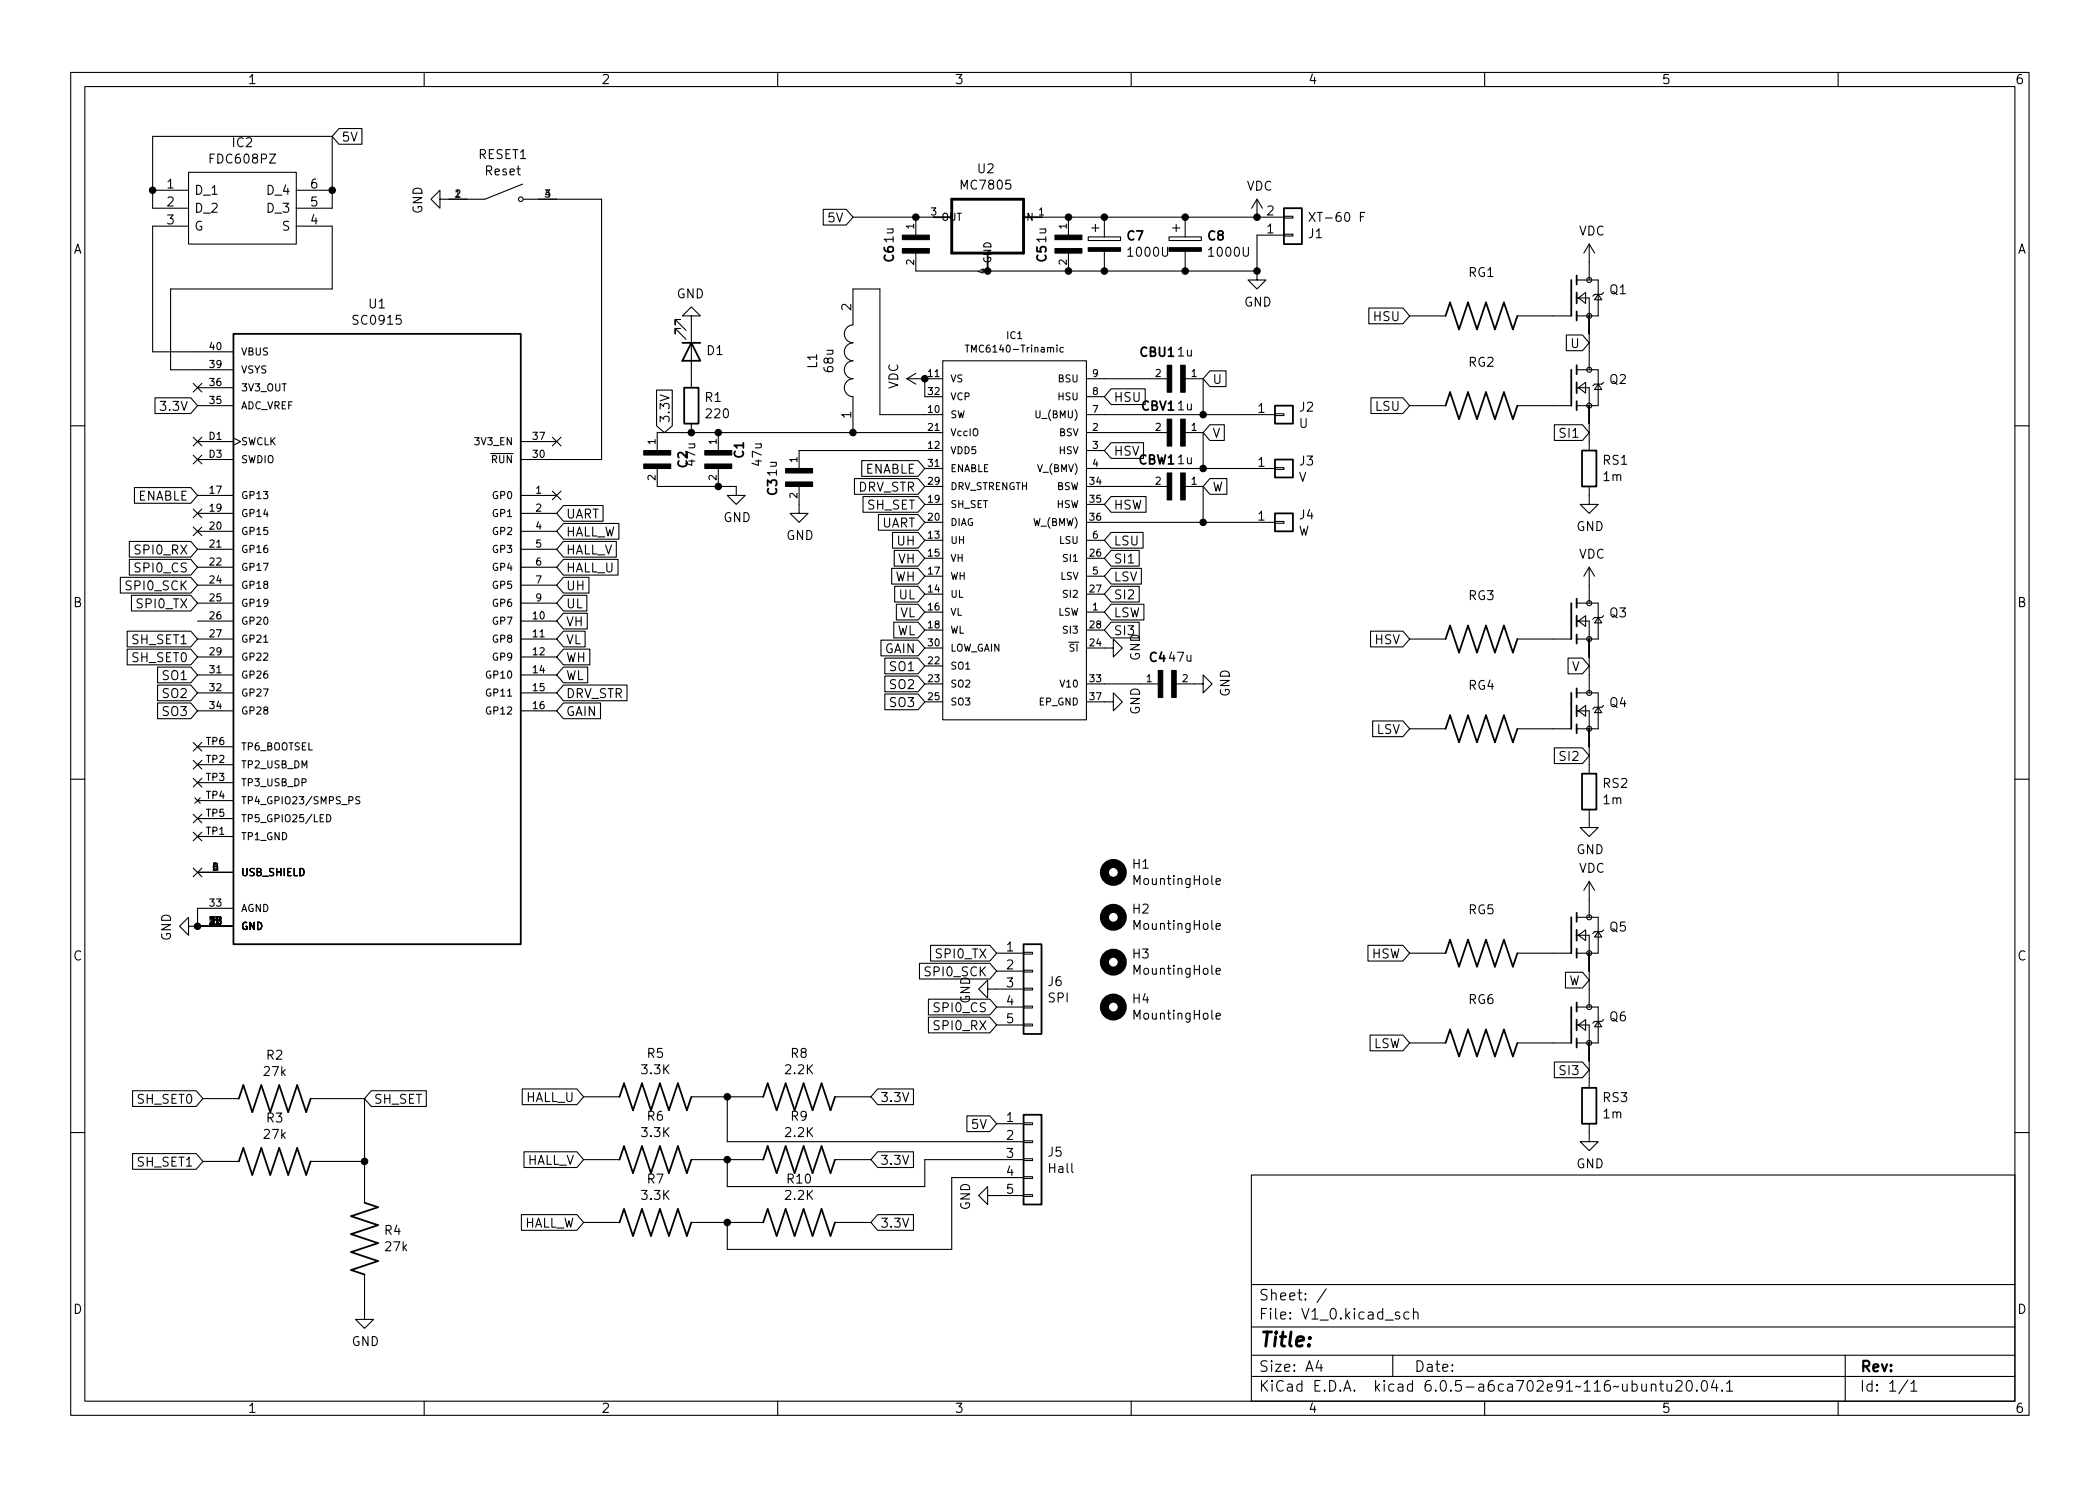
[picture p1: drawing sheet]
<svg xmlns="http://www.w3.org/2000/svg" width="297mm" height="210mm" viewBox="0 0 297 210" stroke-linecap="round" stroke-linejoin="round" font-family="sans-serif">
<g fill="none" stroke="#000" stroke-width=".15">
<path d="M10 10.2h277v190.1h-277zM12 12.2h273v186.1h-273zM47 19.3h-25.4v10.2h5.1M47 19.3v10.2h-5.1M47.9 18.2h3.3v2.2h-3.3l-.9-1.1zM60 10.2v2M110 10.2v2M160 10.2v2M210 10.2v2M260 10.2v2M21.6 26.9h5.1M26.7 24.4h15.2v10.1h-15.2z"/>
<path d="M26.7 32h-5.1v17.8h11.4M41.9 32h5.1v8.9h-22.9v11.4h8.9M41.9 26.9h5.1M73.9 26.1l-5.3 2.1h-6.4v1.3l-1.2-1.3 1.2-1.3v1.3M74 28.2h11.1v36.8h-11.4M116.4 29.6h3.3l.9 1.1-.9 1.1h-3.3zM120.6 30.7h11.5M129.5 30.7v2.6M129.5 35.8v2.5h48.3M147.3 30.7h34.3M151.1 30.7v2.6M151.1 35.8v2.5"/>
<path d="M153.9 33.5h4.6v.5h-4.6zM154.4 32.3h1M154.9 31.7v1.1M156.2 30.7v2.8M156.2 35.6v2.7M165.4 33.5h4.5v.5h-4.5zM165.9 32.3h1M166.4 31.7v1.1M167.6 30.7v2.8M167.6 35.6v2.7M177.8 38.3v1.3h1.3l-1.3 1.3-1.3-1.3h1.3M177.8 28.2l-.8 1.3"/>
<path d="M177.8 28.2v2.5M177.8 28.2l.8 1.3M181.6 30.6h1.3v.3h-1.3zM181.6 33.1h1.3v.3h-1.3zM181.6 33.3h-3.8v5M185.2 30.1l.8 1.2M186 30.1l-.8 1.2M193 30.1h-.6v1.2M223 39.6h3.1v5.1h-3.1M224.8 34.5v5.1M224.8 34.5l-.8 1.3M224.8 34.5l.8 1.3"/>
<path d="M21.9 56.3h5.1l.9 1.1-.9 1.1h-5.1zM27.3 54.2l1.2 1.3M27.9 57.4h5.1M27.9 54.9h5.1M28.5 54.2l-1.2 1.3M92.9 55.2h2.2v5.1l-1.1 .9-1.1-.9zM96.3 45.2h-.8v.8v-.8l1.5 1.5M96.3 46.5h-.8v.7v-.7l1.5 1.5M97.8 44.7h1.3l-1.3-1.3-1.3 1.3h1.3v10.2M97.8 59.9v1.3M128.3 53.6h5M128.3 53.6l1.2 .8"/>
<path d="M129.5 52.8l-1.2 .8M130.8 53.6v2.5h2.5M133.3 51h20.4v50.8h-20.4zM133.3 58.7h-8.8v-17.8h-3.9v5.1a1.27 1.27 0 0 0-1.2 1.2 1.27 1.27 0 0 0 1.2 1.3 1.27 1.27 0 0 0-1.2 1.3 1.27 1.27 0 0 0 1.2 1.2 1.27 1.27 0 0 0-1.2 1.3 1.27 1.27 0 0 0 1.2 1.3 1.27 1.27 0 0 0-1.2 1.3 1.27 1.27 0 0 0 1.2 1.2v5.1M136.5 48.8h.6M136.8 48.8v1M150.4 49.2h-.3l-.2 .1 .1 .5h.4M153.7 53.6h11.4M153.7 58.7h26.6M153.7 56.1h2.5M157.2 55h4.8v2.2h-4.8l-1-1.1zM167.6 53.6h2.6"/>
<path d="M170.2 53.6v5.1M171.1 52.5h2.3v2.2h-2.3l-.9-1.1zM180.3 58.5h1.3v.3h-1.3zM193.6 43.6h4.8l1 1.1-1 1.1h-4.8zM193.9 56.3h4.5l1 1.1-1 1.1h-4.5zM199.4 57.4h5.1M199.4 44.7h5.1M214.6 57.4h7.6M214.6 44.7h7.6M221.6 47.4h2.2l1 1.1-1 1.1h-2.2zM223 52.3h3.1v5.1h-3.1M223 54.9h1.8v8.8"/>
<path d="M223 42.2h1.8v10.1M223.3 42.2l1-.8v1.5zM223.3 54.9l1-.8v1.5zM226.1 41.7l.5 .7h-1zM226.1 54.4l.5 .7h-1zM226.8 41.4l-.2 .3h-1l-.3 .2M226.8 54.1l-.2 .3h-1l-.3 .2M10 60.2h2M18.3 76.6h8.7l.9 1.1-.9 1.1h-8.7zM18.3 79.1h8.7l.9 1.2-.9 1.1h-8.7zM19 69h8l.9 1.1-.9 1.1h-8zM27.3 61.9l1.2 1.2"/>
<path d="M27.3 72l1.2 1.2M27.3 74.6l1.2 1.2M27.3 64.4l1.2 1.2M27.9 70.1h5.1M27.9 72.6h5.1M27.9 75.2h5.1M27.9 77.7h5.1M27.9 65h5.1M27.9 62.5h5.1M28.5 61.9l-1.2 1.2M28.5 72l-1.2 1.2M28.5 74.6l-1.2 1.2"/>
<path d="M28.5 64.4l-1.2 1.2M33 62l1 .5-1 .5M73.7 70.1h5M73.7 72.6h5M73.7 75.2h5M73.7 77.7h5M73.7 62.5h5M78.1 61.9l1.2 1.2M78.1 69.5l1.2 1.2M79.3 61.9l-1.2 1.2M79.3 69.5l-1.2 1.2M79.7 71.5h5.6v2.2h-5.6l-1-1.1z"/>
<path d="M79.7 79.1h7.7v2.3h-7.7l-1-1.1zM79.7 76.6h7.5v2.2h-7.5l-1-1.1zM79.7 74.1h7.8v2.2h-7.8l-1-1.1zM93 66.3v2.5h11.1v1.3h1.3l-1.3 1.3-1.2-1.3h1.2M101.6 61.2v2.5M101.6 66.3v2.5M113 68.8v3.8h1.3l-1.3 1.3-1.2-1.3h1.2M120.9 67.7h9l.9 1.1-.9 1.1h-9zM121.9 65.2h8l.9 1.1-.9 1.1h-8zM122.1 70.3h7.8l.9 1.1-.9 1.1h-7.8zM124.2 72.8h5.7l.9 1.1-.9 1.1h-5.7zM126.2 75.3h3.7l.9 1.1-.9 1.2h-3.7z"/>
<path d="M126.5 77.9h3.4l.9 1.1-.9 1.1h-3.4zM130.8 73.9h2.5M130.8 66.3h2.5M130.8 68.8h2.5M130.8 76.4h2.5M130.8 79h2.5M130.8 71.4h2.5M133.3 61.2h-40.3v2.5M133.3 63.7h-20.3v2.6M153.7 73.9h26.6M153.7 66.3h26.6M153.7 61.2h11.4"/>
<path d="M153.7 68.8h11.4M153.7 63.7h2.5M153.7 76.4h2.5M153.7 79h2.5M153.7 71.4h2.5M157.2 70.3h4.9v2.2h-4.9l-1-1.1zM157.2 62.6h4.5v2.3h-4.5l-1-1.2zM157.2 77.9h3.9v2.2h-3.9l-1-1.1zM157.2 75.3h4.5v2.3h-4.5l-1-1.2zM167.6 61.2h2.6M167.6 68.8h2.6M170.2 61.2v5.1"/>
<path d="M170.2 68.8v5.1M171.1 67.7h2.4v2.2h-2.4l-.9-1.1zM171.1 60.1h2.1v2.2h-2.1l-.9-1.1zM180.3 73.8h1.3v.2h-1.3zM180.3 66.2h1.3v.2h-1.3zM219.9 60.1h3.9l1 1.1-1 1.1h-3.9zM224.8 68.8v2.6h1.3l-1.3 1.2-1.3-1.2h1.3M285 60.2h2M17 81.7h10l.9 1.1-.9 1.1h-10zM18 89.3h9l.9 1.1-.9 1.1h-9zM18 91.8h9l.9 1.2-.9 1.1h-9zM18.6 84.2h8.4l.9 1.1-.9 1.1h-8.4z"/>
<path d="M22.3 99.5h4.7l.9 1.1-.9 1.1h-4.7zM22.3 96.9h4.7l.9 1.1-.9 1.1h-4.7zM22.3 94.4h4.7l.9 1.1-.9 1.1h-4.7zM27.9 87.9h5.1M27.9 90.4h5.1M27.9 93h5.1M27.9 95.5h5.1M27.9 98h5.1M27.9 80.3h5.1M27.9 82.8h5.1M27.9 85.3h5.1M37.3 90.9h.6"/>
<path d="M73.7 87.9h5M73.7 90.4h5M73.7 93h5M73.7 95.5h5M73.7 98h5M73.7 80.3h5M73.7 82.8h5M73.7 85.3h5M79.7 89.3h3.1v2.2h-3.1l-1-1.1zM79.7 86.8h3.4v2.2h-3.4l-1-1.1zM79.7 84.2h3.3v2.2h-3.3l-1-1.1zM79.7 81.7h3.6v2.2h-3.6l-1-1.1z"/>
<path d="M79.7 99.5h5.2v2.2h-5.2l-1-1.1zM79.7 96.9h9v2.2h-9l-1-1.1zM79.7 94.4h3.4v2.2h-3.4l-1-1.1zM79.7 91.8h3.7v2.3h-3.7l-1-1.1zM124.6 90.6h5.3l.9 1.1-.9 1.1h-5.3zM125.2 93.1h4.7l.9 1.1-.9 1.1h-4.7zM125.2 95.7h4.7l.9 1.1-.9 1.1h-4.7zM125.2 98.2h4.7l.9 1.1-.9 1.1h-4.7zM126.1 80.4h3.8l.9 1.1-.9 1.1h-3.8zM126.4 88h3.5l.9 1.1-.9 1.2h-3.5zM126.5 83h3.4l.9 1.1-.9 1.1h-3.4zM126.8 85.5h3.1l.9 1.1-.9 1.1h-3.1z"/>
<path d="M130.8 96.8h2.5M130.8 86.6h2.5M130.8 84.1h2.5M130.8 81.5h2.5M130.8 89.1h2.5M130.8 94.2h2.5M130.8 91.7h2.5M130.8 99.3h2.5M153.7 91.7h3.8v-1.3l1.2 1.3-1.2 1.3v-1.3M153.7 99.3h3.8v-1.3l1.2 1.3-1.2 1.3v-1.3M153.7 96.8h10.1M153.7 86.6h2.5"/>
<path d="M153.7 84.1h2.5M153.7 81.5h2.5M153.7 89.1h2.5M157.2 88h3.9v2.3h-3.9l-1-1.2zM157.2 83h3.9v2.2h-3.9l-1-1.1zM157.2 80.4h4.2v2.2h-4.2l-1-1.1zM157.2 85.5h4.6v2.2h-4.6l-1-1.1zM166.4 96.8h3.8v-1.3l1.2 1.3-1.2 1.2v-1.2M193.9 89.3h4.5l1 1.1-1 1.1h-4.5zM199.4 90.4h5.1M214.6 90.4h7.6M221.8 93.1h2l1 1.1-1 1.1h-2z"/>
<path d="M223 87.9h1.8v10.1M223 85.3h3.1v5.1h-3.1M223 98h3.1v5.1h-3.1M223.3 87.9l1-.8v1.5zM224.8 80.3v5M224.8 80.3l-.8 1.2M224.8 80.3l.8 1.2M226.1 87.4l.5 .7h-1zM226.8 87.1l-.2 .3h-1l-.3 .2M226.8 99.8l-.2 .3h-1l-.3 .2M10 110.2h2M27.3 115.2l1.2 1.2"/>
<path d="M27.3 110.1l1.2 1.2M27.3 107.6l1.2 1.2M27.3 105l1.2 1.3M27.3 117.7l1.2 1.3M27.6 112.9l.7 .8M27.9 100.6h5.1M27.9 118.4h5.1M27.9 108.2h5.1M27.9 110.7h5.1M27.9 113.3h5.1M27.9 115.8h5.1M27.9 105.7h5.1"/>
<path d="M28.3 112.9l-.7 .8M28.5 115.2l-1.2 1.2M28.5 110.1l-1.2 1.2M28.5 107.6l-1.2 1.2M28.5 105l-1.2 1.3M28.5 117.7l-1.2 1.3M46.2 115.3a.51 .51 0 0 1 .6 .5 .51 .51 0 0 1-.6 .5zM50.9 112.8l-.4-.1-.2 .2 .1 .3 .5 .2v.2l-.2 .1h-.4M73.7 100.6h5M194.2 102h4.2l1 1.1-1 1.1h-4.2zM199.4 103.1h5.1M214.6 103.1h7.6"/>
<path d="M219.9 105.8h3.9l1 1.1-1 1.1h-3.9zM223 100.6h1.8v8.9M223.3 100.6l1-.8v1.5zM224.8 114.5v2.6h1.3l-1.3 1.3-1.3-1.3h1.3M226.1 100.1l.5 .7h-1zM285 110.2h2M26.7 131.1v-1.3l-1.3 1.3 1.3 1.2v-1.2h1.2M27.3 122.8l1.2 1.2M27.9 131.1h5.1M27.9 123.4h5.1M28.5 122.8l-1.2 1.2M33 128.5h-5.1v2.6"/>
<path d="M130.1 136.3h9.9l1 1.1-1 1.1h-9.9zM131.6 133.8h8.4l1 1.1-1 1.1h-8.4zM139.7 139.9v-1.2l-1.3 1.2 1.3 1.3v-1.3h5.1M141 134.9h3.8M141 137.4h3.8M144.8 139.8h1.2v.3h-1.2zM144.8 137.3h1.2v.2h-1.2zM144.8 134.7h1.2v.3h-1.2zM172 124.7l.6-.1v-.2l-.4-.1-.2 .2 .1 .6h.5M172 131.1l.6-.1v-.3h-.4l-.2 .1 .1 .6h.5M172 137.4l.6-.1v-.2l-.4-.1-.2 .2 .1 .6h.5M193.5 133.8h4.9l1 1.1-1 1.1h-4.9z"/>
<path d="M199.4 134.9h5.1M214.6 134.9h7.6M221.4 137.6h2.4l1 1.1-1 1.1h-2.4zM223 129.8h3.1v5.1h-3.1M223 132.3h1.8v10.2M223.3 132.3l1-.7v1.5zM224.8 124.7v5.1M224.8 124.7l-.8 1.3M224.8 124.7l.8 1.3M226.1 131.8l.5 .8h-1zM226.8 131.6l-.2 .2h-1l-.3 .3M18.8 154.3h8.9l1 1.1-1 1.2h-8.9z"/>
<path d="M28.7 155.4h5.1M43.9 155.4h7.7M51.6 155.4v14.8M52.5 154.3h7.8v2.3h-7.8l-.9-1.2zM73.9 154.1h7.7l.9 1.1-.9 1.1h-7.7zM82.5 155.2h5.1M97.8 155.2h10.1M102.9 155.2v6.3h41.9M118.1 155.2h5.1M124.1 154.1h5.1v2.2h-5.1l-.9-1.1zM131.3 143.9h8.7l1 1.1-1 1.1h-8.7zM131.3 141.4h8.7l1 1.1-1 1.1h-8.7z"/>
<path d="M136.8 157.9h3.2l1 1.1-1 1.1h-3.2zM141 142.5h3.8M141 145h3.8M141 159h3.8M144.8 144.9h1.2v.3h-1.2zM144.8 142.4h1.2v.2h-1.2zM144.8 158.9h1.2v.2h-1.2zM172 143.8l.6-.1v-.3h-.4l-.2 .1 .1 .6h.5M193.8 146.5h4.6l1 1.1-1 1.1h-4.6zM199.4 147.6h5.1M214.6 147.6h7.6M219.9 150.3h3.9l1 1.1-1 1.1h-3.9z"/>
<path d="M223 142.5h3.1v5.1h-3.1M223 145h1.8v8.9M223.3 145l1-.7v1.5zM224.8 159v2.5h1.3l-1.3 1.3-1.3-1.3h1.3M226.1 144.5l.5 .8h-1zM226.8 144.3l-.2 .2h-1l-.3 .3M10 160.2h2M18.8 163.2h8.9l1 1.1-1 1.1h-8.9zM28.7 164.3h5.1M43.9 164.3h7.7M73.8 171.9h7.8l.9 1.1-.9 1.1h-7.8zM74.1 163h7.5l.9 1.1-.9 1.1h-7.5z"/>
<path d="M82.5 164.1h5.1M82.5 173h5.1M97.8 164.1h10.1M97.8 173h10.1M102.9 164.1v3.8h27.9v-3.8h14M118.1 164.1h5.1M118.1 173h5.1M124.1 163h5.1v2.2h-5.1l-.9-1.1zM124.1 171.9h5.1v2.2h-5.1l-.9-1.1zM139.7 169.2v-1.3l-1.3 1.3 1.3 1.2v-1.2h5.1M144.8 169h1.2v.3h-1.2zM144.8 166.5h1.2v.2h-1.2z"/>
<path d="M144.8 164h1.2v.2h-1.2zM144.8 161.4h1.2v.3h-1.2zM144.8 166.6h-10.2v10.2h-31.7v-3.8M177 166.3h108v32h-108zM285 160.2h2M51.6 180.3v6.4h1.2l-1.2 1.3-1.3-1.3h1.3M60 198.3v2M110 198.3v2M160 198.3v2M177 194.8h108M177 191.8h108M177 187.8h108"/>
<path d="M177 181.8h108M186.5 192.5l-.4 1h1M186.9 193v1M187.6 182.4l-1.3 1.9M197 191.8v3M197.9 185.7l-.3-.1-.2 .2v.3l.5 .1 .1 .1-.1 .3h-.1h-.4M199.3 185.7l-.4-.1-.3 .3v.4l.1 .3h.2h.4M199.9 185.8a.37 .37 0 0 1 .7 0v.8M199.9 185.1v1.5M210 198.3v2M233.6 196a.37 .37 0 0 1 .6 0v.8M233.6 195.8v1"/>
<path d="M234.7 195.8h.6M234.9 195.3v1.3l.1 .2h.3M235.8 195.8l.1 1a.41 .41 0 0 0 .5-.1M236.4 195.8v1M237.1 195.5l.2-.2 .5 .1a.41 .41 0 0 1 .1 .6l-.9 .8h.9M238.7 195.4a.36 .36 0 0 1 .6 .2 .77 .77 0 0 1-.4 1.2 1 1 0 0 1-.2-1.4zM240 196.7l.1 .1h-.1h-.1l.1-.1v.1M240.8 195.5a.36 .36 0 0 1 .4-.2 .36 .36 0 0 1 .2 .3 .77 .77 0 0 1-.4 1.2 .91 .91 0 0 1-.2-1.3zM242.4 195.3l-.3 1h.9M242.8 195.8v1M243.6 196.7v.1h-.1l.1-.1v.1M244.2 195.8l.4-.5v1.5"/>
<path d="M244.2 196.8h.9M260 198.3v2M261 191.8v6.5M269.9 195.3l-1.3 1.9M270.3 195.8l.4-.5v1.5M270.3 196.8h.9"/>
<circle cx="73.7" cy="28.2" r=".33"/>
<circle cx="224.8" cy="39.6" r=".36"/>
<circle cx="224.8" cy="57.4" r=".36"/>
<circle cx="224.8" cy="52.3" r=".36"/>
<circle cx="224.8" cy="44.7" r=".36"/>
<circle cx="224.8" cy="90.4" r=".36"/>
<circle cx="224.8" cy="98" r=".36"/>
<circle cx="224.8" cy="85.3" r=".36"/>
<circle cx="224.8" cy="103.1" r=".36"/>
<circle cx="224.8" cy="134.9" r=".36"/>
<circle cx="224.8" cy="129.8" r=".36"/>
<circle cx="224.8" cy="147.6" r=".36"/>
<circle cx="224.8" cy="142.5" r=".36"/>
</g>
<g fill="none" stroke="#000" stroke-width=".25">
<path d="M132.1 30.7h2.5M139.7 35.8v2.5M144.8 30.7h2.5M181.6 29.5h2.5v5h-2.5zM222.2 39.6v5.1M223 39v1.3M33 47.2h40.7v86.4h-40.7zM96.5 48.5h2.6M96.8 54.9h2v5h-2zM97.8 48.5l1.3 2.5h-2.6zM180.3 57.4h2.6v2.5h-2.6zM204.5 57.4l.6-1.9 1.3 3.8 1.2-3.8 1.3 3.8 1.3-3.8 1.3 3.8 1.2-3.8 1.3 3.8 .6-1.9"/>
<path d="M204.5 44.7l.6-1.9 1.3 3.8 1.2-3.8 1.3 3.8 1.3-3.8 1.3 3.8 1.2-3.8 1.3 3.8 .6-1.9M222.2 52.3v5.1M223 41.4v1.5M223 44.1v1.2M223 51.7v1.3M223 54.1v1.5M223 56.8v1.2M180.3 72.6h2.6v2.6h-2.6zM180.3 65h2.6v2.6h-2.6zM223.8 63.7h2v5.1h-2zM204.5 90.4l.6-1.9 1.3 3.8 1.2-3.8 1.3 3.8 1.3-3.8 1.3 3.8 1.2-3.8 1.3 3.8 .6-1.9M222.2 85.3v5.1"/>
<path d="M222.2 98v5.1M223 84.7v1.3M223 87.1v1.5M223 89.8v1.3M223 97.4v1.3M223 99.8v1.5M204.5 103.1l.6-1.9 1.3 3.8 1.2-3.8 1.3 3.8 1.3-3.8 1.3 3.8 1.2-3.8 1.3 3.8 .6-1.9M223 102.5v1.3M223.8 109.5h2v5h-2zM144.8 133.6h2.5v12.7h-2.5zM204.5 134.9l.6-1.9 1.3 3.8 1.2-3.8 1.3 3.8 1.3-3.8 1.3 3.8 1.2-3.8 1.3 3.8 .6-1.9M222.2 129.8v5.1"/>
<path d="M223 129.2v1.2M223 131.6v1.5M223 134.2v1.3M33.8 155.4l.6-1.9 1.3 3.8 1.3-3.8 1.2 3.8 1.3-3.8 1.3 3.8 1.2-3.8 1.3 3.8 .6-1.9M87.6 155.2l.7-1.9 1.2 3.8 1.3-3.8 1.3 3.8 1.2-3.8 1.3 3.8 1.3-3.8 1.3 3.8 .6-1.9M107.9 155.2l.7-1.9 1.3 3.8 1.2-3.8 1.3 3.8 1.3-3.8 1.2 3.8 1.3-3.8 1.3 3.8 .6-1.9M144.8 157.7h2.5v12.7h-2.5zM204.5 147.6l.6-1.9 1.3 3.8 1.2-3.8 1.3 3.8 1.3-3.8 1.3 3.8 1.2-3.8 1.3 3.8 .6-1.9M222.2 142.5v5.1M223 141.9v1.2M223 144.3v1.5M223 146.9v1.3"/>
<path d="M223.8 153.9h2v5.1h-2zM33.8 164.3l.6-1.9 1.3 3.8 1.3-3.8 1.2 3.8 1.3-3.8 1.3 3.8 1.2-3.8 1.3 3.8 .6-1.9M51.6 170.2l1.9 .6-3.8 1.3 3.8 1.2-3.8 1.3 3.8 1.3-3.8 1.3 3.8 1.2-3.8 1.3 1.9 .6M87.6 173l.7-1.9 1.2 3.8 1.3-3.8 1.3 3.8 1.2-3.8 1.3 3.8 1.3-3.8 1.3 3.8 .6-1.9M87.6 164.1l.7-1.9 1.2 3.8 1.3-3.8 1.3 3.8 1.2-3.8 1.3 3.8 1.3-3.8 1.3 3.8 .6-1.9M107.9 164.1l.7-1.9 1.3 3.8 1.2-3.8 1.3 3.8 1.3-3.8 1.2 3.8 1.3-3.8 1.3 3.8 .6-1.9M107.9 173l.7-1.9 1.3 3.8 1.2-3.8 1.3 3.8 1.3-3.8 1.2 3.8 1.3-3.8 1.3 3.8 .6-1.9"/>
</g>
<g fill="#000" stroke="#000" stroke-width=".15">
<path d="M127.6 35.2h3.8v.6h-3.8zM127.6 33.3h3.8v.6h-3.8zM149.2 35.2h3.8v.6h-3.8zM149.2 33.3h3.8v.6h-3.8zM153.9 35h4.6v.6h-4.6zM165.4 35h4.5v.6h-4.5zM165.1 51.7h.6v3.8h-.6zM167 51.7h.6v3.8h-.6zM91.1 63.7h3.8v.7h-3.8zM91.1 65.7h3.8v.6h-3.8zM99.7 63.7h3.8v.7h-3.8zM99.7 65.7h3.8v.6h-3.8z"/>
<path d="M111.1 68.2h3.8v.6h-3.8zM111.1 66.3h3.8v.6h-3.8zM165.1 59.3h.6v3.8h-.6zM165.1 66.9h.6v3.8h-.6zM167 59.3h.6v3.8h-.6zM167 66.9h.6v3.8h-.6zM163.8 94.9h.7v3.8h-.7zM165.7 94.9h.7v3.8h-.7z"/>
<circle cx="21.6" cy="26.9" r=".46"/>
<circle cx="47" cy="26.9" r=".46"/>
<circle cx="129.5" cy="30.7" r=".46"/>
<circle cx="139.7" cy="38.3" r=".46"/>
<circle cx="151.1" cy="30.7" r=".46"/>
<circle cx="151.1" cy="38.3" r=".46"/>
<circle cx="156.2" cy="30.7" r=".46"/>
<circle cx="156.2" cy="38.3" r=".46"/>
<circle cx="167.6" cy="38.3" r=".46"/>
<circle cx="167.6" cy="30.7" r=".46"/>
<circle cx="177.8" cy="38.3" r=".46"/>
<circle cx="177.8" cy="30.7" r=".46"/>
<circle cx="130.8" cy="53.6" r=".46"/>
<circle cx="170.2" cy="58.7" r=".46"/>
<circle cx="97.8" cy="61.2" r=".46"/>
<circle cx="101.6" cy="68.8" r=".46"/>
<circle cx="101.6" cy="61.2" r=".46"/>
<circle cx="120.6" cy="61.2" r=".46"/>
<circle cx="170.2" cy="73.9" r=".46"/>
<circle cx="170.2" cy="66.3" r=".46"/>
<circle cx="27.9" cy="131.1" r=".46"/>
<circle cx="102.9" cy="155.2" r=".46"/>
<circle cx="51.6" cy="164.3" r=".46"/>
<circle cx="102.9" cy="173" r=".46"/>
<circle cx="102.9" cy="164.1" r=".46"/>
</g>
<path d="M134.6 28.2h10.2v7.6h-10.2z" fill="none" stroke="#000" stroke-width=".41"/>
<g fill="none" stroke="#000" stroke-width="1.3">
<circle cx="157.5" cy="123.4" r="1.27"/>
<circle cx="157.5" cy="129.8" r="1.27"/>
<circle cx="157.5" cy="136.1" r="1.27"/>
<circle cx="157.5" cy="142.5" r="1.27"/>
</g>
<text font-size="2.8" x="178" y="190.6">Title:</text>
<g font-size="2.1">
<text x="178" y="184">Sheet: /</text>
<text x="178" y="186.7">File: V1_0.kicad_sch</text>
<text x="178" y="196.9">KiCad E.D.A. kicad 6.0.5-a6ca702e91~116~ubuntu20.04.1</text>
<text x="178" y="194.1">Size: A4</text>
<text x="200" y="194.1">Date:</text>
<text x="263" y="194.1">Rev:</text>
<text x="263" y="196.9">Id: 1/1</text>
</g>
<g font-size="1.8">
<text x="35" y="11.9">1</text>
<text x="85" y="11.9">2</text>
<text x="135" y="11.9">3</text>
<text x="185" y="11.9">4</text>
<text x="235" y="11.9">5</text>
<text x="285" y="11.9">6</text>
<text x="29.9" y="23.1">FDC608PZ</text>
<text x="32.9" y="20.8">IC2</text>
<text x="48.3" y="20">5V</text>
<text x="67.7" y="22.5">RESET1</text>
<text x="23.6" y="26.7">1</text>
<text x="23.6" y="29.2">2</text>
<text x="27.4" y="27.6">D_1</text>
<text x="37.9" y="27.6">D_4</text>
<text x="44" y="29.2">5</text>
<text x="44" y="26.7">6</text>
<text x="68.7" y="24.8">Reset</text>
<text x="136.1" y="26.8">MC7805</text>
<text x="138.3" y="24.5">U2</text>
<text x="176.3" y="27">VDC</text>
<text x="10.3" y="35.9">A</text>
<text x="23.6" y="31.7">3</text>
<text x="27.4" y="30.1">D_2</text>
<text x="27.4" y="32.6">G</text>
<text x="37.9" y="30.1">D_3</text>
<text x="40" y="32.6">S</text>
<text x="44" y="31.7">4</text>
<text x="59.7" y="30.3" transform="rotate(-90 59.7 30.3)">GND</text>
<text x="117.2" y="31.5">5V</text>
<text x="126.4" y="34.3" transform="rotate(-90 126.4 34.3)">1u</text>
<text x="148" y="34.3" transform="rotate(-90 148 34.3)">1u</text>
<text x="159.4" y="34">C7</text>
<text x="170.9" y="34">C8</text>
<text x="179.2" y="33">1</text>
<text x="179.2" y="30.5">2</text>
<text x="185.1" y="33.7">J1</text>
<text x="185.9" y="31.4">XT-60 F</text>
<text x="223.3" y="33.3">VDC</text>
<text x="285.3" y="35.9">A</text>
<text x="126.4" y="37" transform="rotate(-90 126.4 37)">C6</text>
<text x="148" y="37" transform="rotate(-90 148 37)">C5</text>
<text x="159.8" y="36.3">1000U</text>
<text x="171.2" y="36.3">1000U</text>
<text x="207.7" y="39.2">RG1</text>
<text x="227.7" y="41.6">Q1</text>
<text x="50.1" y="45.9">SC0915</text>
<text x="52.2" y="43.6">U1</text>
<text x="95.7" y="42.2">GND</text>
<text x="120.4" y="43.9" transform="rotate(-90 120.4 43.9)">2</text>
<text x="176" y="43.4">GND</text>
<text x="194.4" y="45.4">HSU</text>
<text x="100" y="50.2">D1</text>
<text x="115.6" y="52.1" transform="rotate(-90 115.6 52.1)">L1</text>
<text x="117.9" y="52.6" transform="rotate(-90 117.9 52.6)">68u</text>
<text x="161.3" y="50.5">CBU1</text>
<text x="166.6" y="50.4">1u</text>
<text x="207.7" y="51.9">RG2</text>
<text x="222.2" y="49.2">U</text>
<text x="23" y="58.1">3.3V</text>
<text x="94.7" y="59.9" transform="rotate(-90 94.7 59.9)">3.3V</text>
<text x="99.8" y="56.9">R1</text>
<text x="100" y="59.2">220</text>
<text x="120.4" y="59.2" transform="rotate(-90 120.4 59.2)">1</text>
<text x="127.1" y="55.1" transform="rotate(-90 127.1 55.1)">VDC</text>
<text x="157.5" y="56.9">HSU</text>
<text x="161.5" y="58.1">CBV1</text>
<text x="166.6" y="58.1">1u</text>
<text x="171.4" y="54.3">U</text>
<text x="177.9" y="58.4">1</text>
<text x="183.8" y="58.2">J2</text>
<text x="194.6" y="58.1">LSU</text>
<text x="227.7" y="54.3">Q2</text>
<text x="98.3" y="65.8" transform="rotate(-90 98.3 65.8)">47u</text>
<text x="105.2" y="64.8" transform="rotate(-90 105.2 64.8)">C1</text>
<text x="107.8" y="65.8" transform="rotate(-90 107.8 65.8)">47u</text>
<text x="157.5" y="64.5">HSV</text>
<text x="161" y="65.7">CBW1</text>
<text x="166.6" y="65.7">1u</text>
<text x="171.4" y="61.9">V</text>
<text x="183.7" y="60.5">U</text>
<text x="183.8" y="65.9">J3</text>
<text x="220.9" y="61.9">SI1</text>
<text x="226.8" y="65.8">RS1</text>
<text x="19.4" y="70.8">ENABLE</text>
<text x="97.2" y="66.1" transform="rotate(-90 97.2 66.1)">C2</text>
<text x="109.9" y="67.3" transform="rotate(-90 109.9 67.3)">1u</text>
<text x="109.9" y="70.1" transform="rotate(-90 109.9 70.1)">C3</text>
<text x="121.3" y="69.6">DRV_STR</text>
<text x="122.3" y="67">ENABLE</text>
<text x="171.4" y="69.6">W</text>
<text x="177.9" y="66">1</text>
<text x="183.7" y="68.2">V</text>
<text x="226.8" y="68.1">1m</text>
<text x="80" y="73.4">UART</text>
<text x="80" y="75.9">HALL_W</text>
<text x="102.3" y="73.9">GND</text>
<text x="111.2" y="76.4">GND</text>
<text x="122.7" y="72.1">SH_SET</text>
<text x="124.6" y="74.6">UART</text>
<text x="127" y="77.2">UH</text>
<text x="157.5" y="72.1">HSW</text>
<text x="157.5" y="77.2">LSU</text>
<text x="177.9" y="73.7">1</text>
<text x="183.6" y="75.8">W</text>
<text x="183.8" y="73.5">J4</text>
<text x="223" y="75.1">GND</text>
<text x="18.1" y="83.5">SPI0_SCK</text>
<text x="19.4" y="78.4">SPI0_RX</text>
<text x="19.4" y="81">SPI0_CS</text>
<text x="80" y="83.5">UH</text>
<text x="80" y="81">HALL_U</text>
<text x="80" y="78.4">HALL_V</text>
<text x="126.6" y="82.3">WH</text>
<text x="127.1" y="79.7">VH</text>
<text x="157.5" y="82.3">LSV</text>
<text x="157.5" y="79.7">SI1</text>
<text x="223.3" y="79">VDC</text>
<text x="10.3" y="85.9">B</text>
<text x="19.6" y="86.1">SPI0_TX</text>
<text x="80" y="88.6">VH</text>
<text x="80" y="86.1">UL</text>
<text x="126.8" y="89.9">WL</text>
<text x="127.2" y="84.8">UL</text>
<text x="127.3" y="87.3">VL</text>
<text x="157.5" y="89.9">SI3</text>
<text x="157.5" y="84.8">SI2</text>
<text x="157.5" y="87.3">LSW</text>
<text x="207.7" y="84.9">RG3</text>
<text x="227.7" y="87.3">Q3</text>
<text x="285.3" y="85.9">B</text>
<text x="18.8" y="91.1">SH_SET1</text>
<text x="18.8" y="93.7">SH_SET0</text>
<text x="80" y="91.1">VL</text>
<text x="80" y="93.7">WH</text>
<text x="125.1" y="92.4">GAIN</text>
<text x="126" y="95">SO1</text>
<text x="161.2" y="93.5" transform="rotate(-90 161.2 93.5)">GND</text>
<text x="162.6" y="93.6">C4</text>
<text x="165.4" y="93.6">47u</text>
<text x="194.5" y="91.1">HSV</text>
<text x="222.3" y="95">V</text>
<text x="23.1" y="101.3">SO3</text>
<text x="23.1" y="98.8">SO2</text>
<text x="23.1" y="96.2">SO1</text>
<text x="80" y="101.3">GAIN</text>
<text x="80" y="98.8">DRV_STR</text>
<text x="80" y="96.2">WL</text>
<text x="126" y="97.5">SO2</text>
<text x="126" y="100">SO3</text>
<text x="161.2" y="101.1" transform="rotate(-90 161.2 101.1)">GND</text>
<text x="173.9" y="98.6" transform="rotate(-90 173.9 98.6)">GND</text>
<text x="207.7" y="97.6">RG4</text>
<text x="227.7" y="100">Q4</text>
<text x="194.7" y="103.8">LSV</text>
<text x="220.9" y="107.7">SI2</text>
<text x="226.8" y="111.5">RS2</text>
<text x="226.8" y="113.8">1m</text>
<text x="160.2" y="122.9">H1</text>
<text x="160.6" y="125.2">MountingHole</text>
<text x="223" y="120.8">GND</text>
<text x="223.3" y="123.5">VDC</text>
<text x="160.2" y="129.3">H2</text>
<text x="160.6" y="131.6">MountingHole</text>
<text x="207.7" y="129.4">RG5</text>
<text x="227.7" y="131.8">Q5</text>
<text x="10.3" y="135.9">C</text>
<text x="24.2" y="133.2" transform="rotate(-90 24.2 133.2)">GND</text>
<text x="132.6" y="135.6">SPI0_TX</text>
<text x="142.4" y="134.6">1</text>
<text x="142.4" y="137.2">2</text>
<text x="160.2" y="135.6">H3</text>
<text x="160.6" y="137.9">MountingHole</text>
<text x="194" y="135.6">HSW</text>
<text x="285.3" y="135.9">C</text>
<text x="131.1" y="138.1">SPI0_SCK</text>
<text x="132.4" y="143.2">SPI0_CS</text>
<text x="137.2" y="142" transform="rotate(-90 137.2 142)">GND</text>
<text x="142.4" y="139.7">3</text>
<text x="142.4" y="142.2">4</text>
<text x="148.3" y="139.5">J6</text>
<text x="148.3" y="141.8">SPI</text>
<text x="160.2" y="142">H4</text>
<text x="207.7" y="142.1">RG6</text>
<text x="221.9" y="139.4">W</text>
<text x="37.7" y="149.9">R2</text>
<text x="91.6" y="149.7">R5</text>
<text x="111.9" y="149.7">R8</text>
<text x="132.4" y="145.8">SPI0_RX</text>
<text x="142.4" y="144.8">5</text>
<text x="160.6" y="144.3">MountingHole</text>
<text x="194.2" y="148.3">LSW</text>
<text x="227.7" y="144.5">Q6</text>
<text x="37.4" y="152.2">27k</text>
<text x="74.3" y="155.9">HALL_U</text>
<text x="90.8" y="152">3.3K</text>
<text x="111.2" y="152">2.2K</text>
<text x="124.5" y="155.9">3.3V</text>
<text x="220.9" y="152.1">SI3</text>
<text x="226.8" y="155.9">RS3</text>
<text x="19.6" y="156.2">SH_SET0</text>
<text x="37.4" y="161.1">27k</text>
<text x="37.7" y="158.8">R3</text>
<text x="52.8" y="156.2">SH_SET</text>
<text x="90.8" y="160.9">3.3K</text>
<text x="91.6" y="158.6">R6</text>
<text x="111.2" y="160.9">2.2K</text>
<text x="111.9" y="158.6">R9</text>
<text x="137.5" y="159.7">5V</text>
<text x="142.4" y="158.7">1</text>
<text x="142.4" y="161.3">2</text>
<text x="226.8" y="158.2">1m</text>
<text x="19.6" y="165.1">SH_SET1</text>
<text x="74.4" y="164.8">HALL_V</text>
<text x="91.6" y="167.5">R7</text>
<text x="111.4" y="167.5">R10</text>
<text x="124.5" y="164.8">3.3V</text>
<text x="142.4" y="163.8">3</text>
<text x="142.4" y="166.4">4</text>
<text x="148.3" y="163.6">J5</text>
<text x="148.4" y="166">Hall</text>
<text x="223" y="165.3">GND</text>
<text x="73.9" y="173.7">HALL_W</text>
<text x="90.8" y="169.8">3.3K</text>
<text x="111.2" y="169.8">2.2K</text>
<text x="124.5" y="173.7">3.3V</text>
<text x="137.2" y="171.3" transform="rotate(-90 137.2 171.3)">GND</text>
<text x="142.4" y="168.9">5</text>
<text x="54.4" y="174.7">R4</text>
<text x="54.6" y="177">27k</text>
<text x="10.3" y="185.9">D</text>
<text x="285.3" y="185.9">D</text>
<text x="49.7" y="190.4">GND</text>
<text x="35" y="199.9">1</text>
<text x="85" y="199.9">2</text>
<text x="135" y="199.9">3</text>
<text x="185" y="199.9">4</text>
<text x="235" y="199.9">5</text>
<text x="285" y="199.9">6</text>
</g>
<g font-size="1.4">
<text x="64.4" y="27.9">1</text>
<text x="77.1" y="27.9">4</text>
<text x="129.3" y="32.4" transform="rotate(-90 129.3 32.4)">1</text>
<text x="131.7" y="30.5">3</text>
<text x="133.1" y="31.2">OUT</text>
<text x="144.9" y="31.2">IN</text>
<text x="146.9" y="30.5">1</text>
<text x="150.9" y="32.4" transform="rotate(-90 150.9 32.4)">1</text>
<text x="129.3" y="37.5" transform="rotate(-90 129.3 37.5)">2</text>
<text x="139.4" y="38.7" transform="rotate(-90 139.4 38.7)">4</text>
<text x="140.2" y="37.3" transform="rotate(-90 140.2 37.3)">GND</text>
<text x="150.9" y="37.5" transform="rotate(-90 150.9 37.5)">2</text>
<text x="142.4" y="48">IC1</text>
<text x="29.7" y="52.1">39</text>
<text x="29.7" y="49.5">40</text>
<text x="34" y="52.8">VSYS</text>
<text x="34" y="50.3">VBUS</text>
<text x="131.3" y="53.3">11</text>
<text x="137.4" y="49.9">TMC6140-Trinamic</text>
<text x="154.6" y="53.3">9</text>
<text x="163.4" y="53.3">2</text>
<text x="168.5" y="53.3">1</text>
<text x="29.7" y="57.1">35</text>
<text x="29.7" y="54.6">36</text>
<text x="34" y="57.9">ADC_VREF</text>
<text x="34" y="55.4">3V3_OUT</text>
<text x="131.3" y="58.4">10</text>
<text x="131.3" y="55.9">32</text>
<text x="134.4" y="59.2">SW</text>
<text x="134.4" y="54.1">VS</text>
<text x="134.4" y="56.6">VCP</text>
<text x="146.8" y="59.2">U_(BMU)</text>
<text x="149.7" y="56.6">HSU</text>
<text x="149.7" y="54.1">BSU</text>
<text x="154.6" y="58.4">7</text>
<text x="154.6" y="55.9">8</text>
<text x="29.6" y="62.2">D1</text>
<text x="29.6" y="64.8">D3</text>
<text x="34" y="63">SWCLK</text>
<text x="34" y="65.5">SWDIO</text>
<text x="67.4" y="63">3V3_EN</text>
<text x="68.5" y="65.5">~{RUN}</text>
<text x="75.4" y="64.8">30</text>
<text x="75.4" y="62.2">37</text>
<text x="92.7" y="62.9" transform="rotate(-90 92.7 62.9)">1</text>
<text x="101.3" y="62.9" transform="rotate(-90 101.3 62.9)">1</text>
<text x="112.8" y="65.4" transform="rotate(-90 112.8 65.4)">1</text>
<text x="131.3" y="63.5">12</text>
<text x="131.3" y="61">21</text>
<text x="134.4" y="64.2">VDD5</text>
<text x="134.4" y="61.7">VccIO</text>
<text x="149.8" y="61.7">BSV</text>
<text x="149.8" y="64.2">HSV</text>
<text x="154.6" y="61">2</text>
<text x="154.6" y="63.5">3</text>
<text x="163.4" y="61">2</text>
<text x="168.5" y="61">1</text>
<text x="29.7" y="69.8">17</text>
<text x="34" y="70.6">GP13</text>
<text x="69.8" y="70.6">GP0</text>
<text x="75.8" y="69.8">1</text>
<text x="92.7" y="68" transform="rotate(-90 92.7 68)">2</text>
<text x="101.3" y="68" transform="rotate(-90 101.3 68)">2</text>
<text x="112.8" y="70.5" transform="rotate(-90 112.8 70.5)">2</text>
<text x="131.3" y="71.1">19</text>
<text x="131.3" y="68.6">29</text>
<text x="131.3" y="66">31</text>
<text x="134.4" y="71.9">SH_SET</text>
<text x="134.4" y="69.3">DRV_STRENGTH</text>
<text x="134.4" y="66.8">ENABLE</text>
<text x="147" y="66.8">V_(BMV)</text>
<text x="149.4" y="69.3">BSW</text>
<text x="149.4" y="71.9">HSW</text>
<text x="154.2" y="68.6">34</text>
<text x="154.2" y="71.1">35</text>
<text x="154.6" y="66">4</text>
<text x="163.4" y="68.6">2</text>
<text x="168.5" y="68.6">1</text>
<text x="29.7" y="72.4">19</text>
<text x="29.7" y="74.9">20</text>
<text x="29.7" y="77.5">21</text>
<text x="34" y="73.1">GP14</text>
<text x="34" y="75.7">GP15</text>
<text x="69.8" y="73.1">GP1</text>
<text x="69.8" y="75.7">GP2</text>
<text x="75.8" y="72.4">2</text>
<text x="75.8" y="74.9">4</text>
<text x="75.8" y="77.5">5</text>
<text x="131.3" y="76.2">13</text>
<text x="131.3" y="73.7">20</text>
<text x="134.4" y="76.9">UH</text>
<text x="134.4" y="74.4">DIAG</text>
<text x="146.2" y="74.4">W_(BMW)</text>
<text x="149.9" y="76.9">LSU</text>
<text x="154.2" y="73.7">36</text>
<text x="154.6" y="76.2">6</text>
<text x="29.7" y="80">22</text>
<text x="29.7" y="82.5">24</text>
<text x="34" y="78.2">GP16</text>
<text x="34" y="80.8">GP17</text>
<text x="34" y="83.3">GP18</text>
<text x="69.8" y="78.2">GP3</text>
<text x="69.8" y="80.8">GP4</text>
<text x="69.8" y="83.3">GP5</text>
<text x="75.8" y="80">6</text>
<text x="75.8" y="82.5">7</text>
<text x="131.3" y="83.8">14</text>
<text x="131.3" y="78.7">15</text>
<text x="131.3" y="81.3">17</text>
<text x="134.4" y="79.5">VH</text>
<text x="134.4" y="82">WH</text>
<text x="150" y="82">LSV</text>
<text x="150.6" y="79.5">SI1</text>
<text x="154.2" y="78.7">26</text>
<text x="154.2" y="83.8">27</text>
<text x="154.6" y="81.3">5</text>
<text x="29.7" y="85.1">25</text>
<text x="29.7" y="87.6">26</text>
<text x="34" y="85.8">GP19</text>
<text x="34" y="88.4">GP20</text>
<text x="69.8" y="88.4">GP7</text>
<text x="69.8" y="85.8">GP6</text>
<text x="75.4" y="87.6">10</text>
<text x="75.8" y="85.1">9</text>
<text x="131.3" y="86.4">16</text>
<text x="131.3" y="88.9">18</text>
<text x="134.4" y="84.6">UL</text>
<text x="134.4" y="87.1">VL</text>
<text x="134.4" y="89.6">WL</text>
<text x="149.6" y="87.1">LSW</text>
<text x="150.6" y="84.6">SI2</text>
<text x="150.6" y="89.6">SI3</text>
<text x="154.2" y="88.9">28</text>
<text x="154.6" y="86.4">1</text>
<text x="29.7" y="90.2">27</text>
<text x="29.7" y="92.7">29</text>
<text x="29.7" y="95.2">31</text>
<text x="34" y="90.9">GP21</text>
<text x="34" y="93.5">GP22</text>
<text x="69.8" y="90.9">GP8</text>
<text x="69.8" y="93.5">GP9</text>
<text x="75.4" y="90.2">11</text>
<text x="75.4" y="92.7">12</text>
<text x="75.4" y="95.2">14</text>
<text x="131.3" y="94">22</text>
<text x="131.3" y="91.4">30</text>
<text x="134.4" y="94.7">SO1</text>
<text x="134.4" y="92.2">LOW_GAIN</text>
<text x="150.3" y="92.2">~{SI}</text>
<text x="154.2" y="91.4">24</text>
<text x="29.7" y="97.8">32</text>
<text x="29.7" y="100.3">34</text>
<text x="34" y="96">GP26</text>
<text x="34" y="98.5">GP27</text>
<text x="34" y="101.1">GP28</text>
<text x="69" y="96">GP10</text>
<text x="69" y="98.5">GP11</text>
<text x="69" y="101.1">GP12</text>
<text x="75.4" y="97.8">15</text>
<text x="75.4" y="100.3">16</text>
<text x="131.3" y="96.5">23</text>
<text x="131.3" y="99.1">25</text>
<text x="134.4" y="97.3">SO2</text>
<text x="134.4" y="99.8">SO3</text>
<text x="147" y="99.8">EP_GND</text>
<text x="150.2" y="97.3">V10</text>
<text x="154.2" y="96.5">33</text>
<text x="154.2" y="99.1">37</text>
<text x="162.2" y="96.5">1</text>
<text x="167.2" y="96.5">2</text>
<text x="29.2" y="107.9">TP2</text>
<text x="29.2" y="105.4">TP6</text>
<text x="34" y="106.2">TP6_BOOTSEL</text>
<text x="29.2" y="110.5">TP3</text>
<text x="29.2" y="113">TP4</text>
<text x="34" y="108.7">TP2_USB_DM</text>
<text x="34" y="111.2">TP3_USB_DP</text>
<text x="34" y="113.8">TP4_GPIO23/SMPS_PS</text>
<text x="29.2" y="118.1">TP1</text>
<text x="29.2" y="115.6">TP5</text>
<text x="34" y="118.9">TP1_GND</text>
<text x="34" y="116.3">TP5_GPIO25/LED</text>
<text x="30" y="123.2">B</text>
<text x="34" y="123.9">USB_SHIELD</text>
<text x="29.7" y="128.3">33</text>
<text x="30.1" y="130.8">8</text>
<text x="34" y="131.6">GND</text>
<text x="34" y="129">AGND</text>
</g>
</svg>
